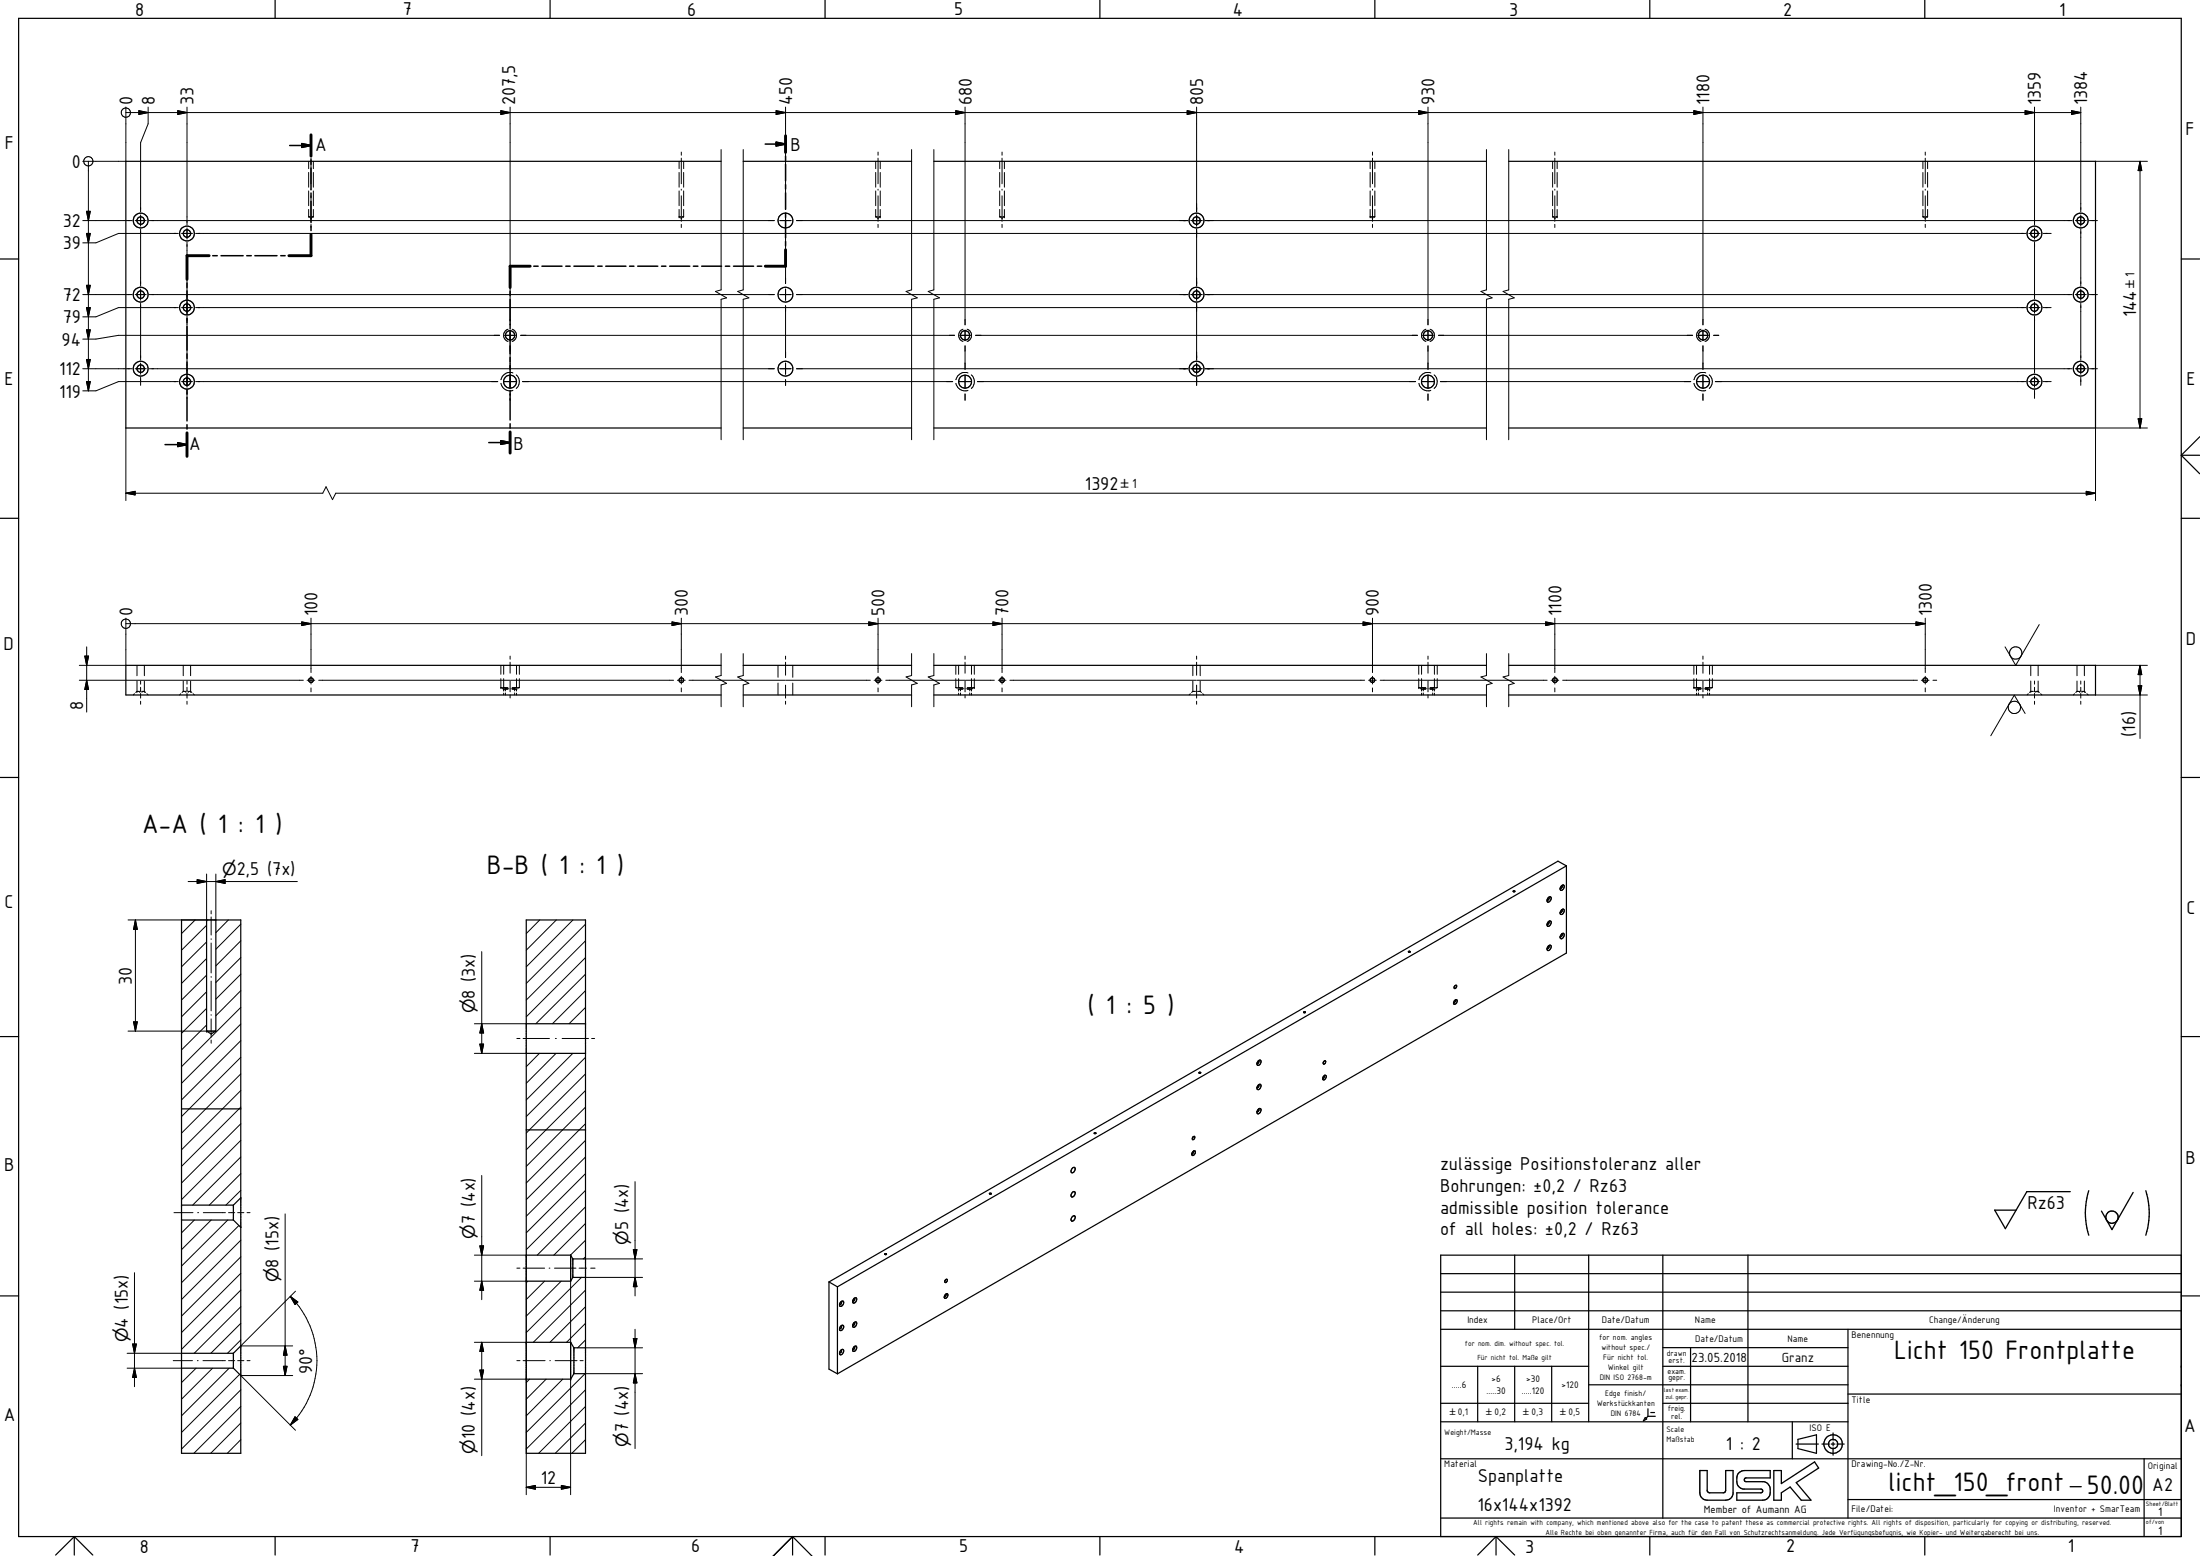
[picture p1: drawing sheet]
<svg xmlns="http://www.w3.org/2000/svg" width="594mm" height="420mm" viewBox="0 0 594 420" stroke-linecap="round" stroke-linejoin="round" font-family="sans-serif">
<g fill="none" stroke="#000" stroke-width=".33">
<path d="M74.3 -.1v5.1M148.5 -.1v5.1M222.8 -.1v5.1M297 -.1v5.1M371.3 -.1v5.1M445.5 -.1v5.1M519.8 -.1v5.1M5 5h584v409.9h-584zM194.7 43.6h-160.7v72h160.7M200.7 43.6h45.5M252.2 43.6h149.2M407.4 43.6h158.5v72h-158.5"/>
<path d="M0 69.9h5M589 69.9h5M200.7 115.6h45.5M252.2 115.6h149.2M594 117.9l-5 5M0 140h5M589 122.9l5 5M589 122.9h5M589 140h5M194.7 179.7h-160.7v8h160.7M200.7 179.7h45.5M252.2 179.7h149.2"/>
<path d="M407.4 179.7h158.5v8h-158.5M200.7 187.7h45.5M252.2 187.7h149.2M0 209.9h5M589 209.9h5M421.6 239.3l.1-.2a.41 .41 0 0 1 .6-.1 .41 .41 0 0 1 .1 .6l-.5 .7a.49 .49 0 0 1-.7-.2 .49 .49 0 0 1 .3-.7zM421.7 239.2l.1 .3-.2 .4-.3-.1M423 233.8l-2.3-1.3-196.8 113.7M423 233.8l-196.9 113.7M423 233.8v23.5l-196.9 113.7M49 248.4h16v144h-16zM55.8 248.4v30"/>
<path d="M58.3 248.4v30M142.1 248.4h16v144h-16zM380.3 257l.4-.2 .1 .2-.3 .2zM408.7 240.6l.4 .1-.3 .1zM409 240.6h.1M417.8 249.6h.1M418 242.4a.49 .49 0 0 1 .8-.1 .49 .49 0 0 1 0 .7l-.3 .4a.41 .41 0 0 1-.6 .2 .41 .41 0 0 1-.1-.6zM418 249l.2-.2a.46 .46 0 0 1 .7 .1 .46 .46 0 0 1-.1 .7 .52 .52 0 0 1-.5 .5 .52 .52 0 0 1-.6-.4zM418 255.5a.48 .48 0 0 1 .8-.2 .48 .48 0 0 1 0 .8 .51 .51 0 0 1-.6 .6 .51 .51 0 0 1-.4-.8zM418.2 242.4a.39 .39 0 0 1 0 .4 .39 .39 0 0 1-.4 .2M418.2 248.9a.42 .42 0 0 1 .1 .5 .42 .42 0 0 1-.5 .2M418.2 255.4a.41 .41 0 0 1 0 .5 .41 .41 0 0 1-.4 .2"/>
<path d="M421.6 245.8l.3-.3a.47 .47 0 0 1 .5 .3 .47 .47 0 0 1-.1 .6l-.3 .4a.44 .44 0 0 1-.6 0 .44 .44 0 0 1 0-.6zM421.7 245.7l.1 .3-.2 .4-.3-.1M421.7 252.2a.37 .37 0 0 1 .1 .5 .37 .37 0 0 1-.5 .2M421.7 252.2a.46 .46 0 0 1 .7 0 .46 .46 0 0 1-.1 .7l-.4 .5a.49 .49 0 0 1-.7-.2 .49 .49 0 0 1 .3-.7zM0 279.9h5M55.8 278.4l1.2 .8 1.3-.8M55.8 278.4h2.5M142.1 276.4h16M352 273.3l.3-.1 .2 .1-.4 .2zM392.7 270.3l.5-.4a.67 .67 0 0 1 .1 .9 .67 .67 0 0 1-.8 .2zM392.8 266.2l-.1 .2M393 266.1h.1a.46 .46 0 0 1 .2 .5 .46 .46 0 0 1-.5 .4l-.2-.3z"/>
<path d="M393.1 270l-.1 .4-.5 .5M589 279.9h5M49 299.4h16M142.1 284.4h16M323.8 289.6l.5 .1-.4 .1zM339.7 286.6l.2-.2a.4 .4 0 0 1 .6 0 .4 .4 0 0 1 0 .5 .64 .64 0 0 1-.4 .6 .64 .64 0 0 1-.7-.1zM339.7 293.1a.48 .48 0 0 1 .8-.2 .48 .48 0 0 1-.1 .8 .54 .54 0 0 1-.4 .5 .54 .54 0 0 1-.6-.2zM339.7 299.6a.43 .43 0 0 1 .6-.3 .43 .43 0 0 1 .2 .7l-.3 .5-.6 .2-.2-.6zM339.8 293a.38 .38 0 0 1 .1 .5 .38 .38 0 0 1-.5 .1M339.8 299.5a.42 .42 0 0 1 .1 .5 .42 .42 0 0 1-.4 .2l-.1-.1M339.8 286.4a.37 .37 0 0 1 .1 .5 .37 .37 0 0 1-.5 .2M357.5 286.6l-.2 .3"/>
<path d="M357.5 286.6l.3-.2a.54 .54 0 0 1 .1 .6 .54 .54 0 0 1-.5 .3l-.1-.4M357.7 290.4l-.2 .6-.3 .3M357.7 290.4l-.5 .5v.5M357.7 290.4l.1-.1a.68 .68 0 0 1 .2 .8 .68 .68 0 0 1-.8 .4v-.1M142.1 305.1h16M289.5 315.5l.3-.2a.54 .54 0 0 1 .6 .3 .54 .54 0 0 1-.3 .7l-.3 .3h-.5l-.1-.5zM295.5 305.9h.3l.1 .1-.3 .1zM322.1 307.2l-.1 .1M322.1 307l.4-.2a.49 .49 0 0 1 0 .6 .49 .49 0 0 1-.5 .2zM322.1 311l.5-.2a.76 .76 0 0 1 .1 .8 .76 .76 0 0 1-.7 .4 .68 .68 0 0 1 .1-1zM322.1 307l-.1 .2M322.4 310.8l-.2 .5-.4 .4"/>
<path d="M49 329.4h14M49 325.4h14M63 329.4l2 2M63 325.4v4M65 323.4l-2 2M142.1 338.9h12M154.1 338.9l.6 1M154.1 338.9v7M154.7 339.9h3.4M154.7 339.9v5M267.2 322.2h.4l.1 .2-.4 .1zM289.5 328.6a.49 .49 0 0 1 .8-.2 .49 .49 0 0 1-.1 .8l-.4 .4-.4 .1a.83 .83 0 0 1 .1-1.1z"/>
<path d="M289.6 321.9l.4-.2a.84 .84 0 0 1 .2 1 .84 .84 0 0 1-.8 .5l-.2-.6zM409 338.9v20M429 338.9v45M449 338.9v71.1M472 338.9v45M589 338.9h-200v76M0 349.9h5M142.1 345.9h12M154.7 344.9h3.4M154.7 344.9l-.6 1M223.9 346.2v23.5l2.2 1.3M223.9 346.2l2.2 1.3"/>
<path d="M226.1 347.5v23.5M226.7 352.2h.1M227 351.6a.49 .49 0 0 1 .8-.2 .49 .49 0 0 1-.1 .8l-.2 .4a.46 .46 0 0 1-.7 .1 .46 .46 0 0 1 0-.7zM227 358.1a.49 .49 0 0 1 .7-.1 .49 .49 0 0 1 0 .7l-.4 .5a.49 .49 0 0 1-.6-.2 .49 .49 0 0 1 .2-.7zM227.1 351.5a.39 .39 0 0 1 .1 .5 .39 .39 0 0 1-.4 .2M227.1 358.1a.39 .39 0 0 1 .1 .4 .39 .39 0 0 1-.5 .2M230.5 350.7a.47 .47 0 0 1 .8-.2 .47 .47 0 0 1-.1 .8l-.4 .5h-.5l-.1-.5zM230.5 357.3l.2-.2a.41 .41 0 0 1 .6-.1 .41 .41 0 0 1 0 .6l-.5 .7-.4 .1-.2-.6zM230.6 350.6l.2 .3-.3 .4h-.2M230.6 357.2l.2 .3-.3 .3h-.2M255.3 349.5l.4-.2a.72 .72 0 0 1 .1 .8 .72 .72 0 0 1-.7 .4l-.1-.4zM255.3 345.6l-.1 .3"/>
<path d="M255.3 345.6l.3-.2 .2 .2-.4 .7-.3-.2zM255.6 349.4l-.3 .6-.3 .3M389 343.9h200M389 348.9h200M389 353.9h200M389 358.9h200M499 358.9v51M589 349.9h5M49 369.4h14M49 365.4h14M63 369.4l2 2M63 365.4v4"/>
<path d="M65 363.4l-2 2M142.1 372.4h12M142.1 362.5h12M154.1 362.5l.9 1.4M154.1 362.5v9.9M155 370.9h3.1M155 370.9l-.9 1.5M155 363.9h3.1M155 363.9v7M227 364.7a.49 .49 0 0 1 .7-.2 .49 .49 0 0 1 0 .8 .52 .52 0 0 1-.4 .5 .52 .52 0 0 1-.6-.4zM227.1 364.6a.42 .42 0 0 1 .1 .4 .42 .42 0 0 1-.5 .3M230.5 363.8l.3-.3a.47 .47 0 0 1 .6 .3 .47 .47 0 0 1-.2 .6l-.4 .4-.4 .1-.2-.5z"/>
<path d="M230.6 363.7l.2 .3-.3 .4-.2-.1M389 368.9h40M389 378.9h40M399 368.9v15M409 368.9v15M419 368.9v15M429 373.9h70M449 368.9h50M449 363.9h50M449 378.9h50M456.5 363.9v20M499 376.4h90"/>
<path d="M389 393.9h200M389 383.9h110M444.3 382.8l.4 .4-.9 .5zM445 382.4h2M445 380.4v2M445 382.4l-.5 .5M445.8 381.4h1M484 383.9v10M485 389.9h6M485.5 388.7l5-1.3v5l-5-1.2zM492 389.9h2M494.5 389.9h1"/>
<path d="M495 386.9v2M495 389.4v1M495 390.9v2M496 389.9h2M579 393.9v21M20.1 414.9l5 5M20.1 414.9l-5.1 5M20.1 414.9v5M74.3 414.9v5M148.5 414.9v5M214 414.9l5.1 5.1M214 414.9l-5.1 5.1"/>
<path d="M214 414.9v5M222.8 414.9v5M297 414.9v5M371.3 414.9v5M389 409.9h200M404 414.9l5 5M404 414.9l-5 5M404 414.9v5M445.5 414.9v5M499 404.9h90M519.8 414.9v5"/>
<circle cx="38" cy="59.5" r="2.01"/>
<circle cx="38" cy="59.5" r="1.01"/>
<circle cx="212.1" cy="59.6" r="2"/>
<circle cx="323.1" cy="59.6" r="1"/>
<circle cx="323.1" cy="59.5" r="2.01"/>
<circle cx="561.9" cy="59.6" r="2.01"/>
<circle cx="561.9" cy="59.5" r="1.01"/>
<circle cx="38" cy="79.6" r="2"/>
<circle cx="38" cy="79.6" r="1.01"/>
<circle cx="50.5" cy="63.1" r="2.01"/>
<circle cx="50.5" cy="63.1" r="1.01"/>
<circle cx="212.1" cy="79.6" r="2.01"/>
<circle cx="323.1" cy="79.6" r=".99"/>
<circle cx="323.1" cy="79.6" r="2"/>
<circle cx="549.4" cy="63.1" r="1.01"/>
<circle cx="549.4" cy="63.1" r="2"/>
<circle cx="561.9" cy="79.6" r="2.01"/>
<circle cx="561.9" cy="79.6" r="1"/>
<circle cx="38" cy="99.5" r="1"/>
<circle cx="38" cy="99.6" r="2.03"/>
<circle cx="50.5" cy="83.1" r="2"/>
<circle cx="50.5" cy="83" r="1.01"/>
<circle cx="137.7" cy="90.6" r="1.25"/>
<circle cx="212.1" cy="99.6" r="1.99"/>
<circle cx="260.6" cy="90.5" r="1.25"/>
<circle cx="323.1" cy="99.6" r="1"/>
<circle cx="323.1" cy="99.6" r="1.99"/>
<circle cx="385.6" cy="90.5" r="1.26"/>
<circle cx="459.9" cy="90.5" r="1.26"/>
<circle cx="549.4" cy="83.1" r="1.02"/>
<circle cx="549.4" cy="83.1" r="2.01"/>
<circle cx="561.9" cy="99.6" r="2"/>
<circle cx="561.9" cy="99.6" r="1.01"/>
<circle cx="50.5" cy="103.1" r="2.01"/>
<circle cx="50.5" cy="103.1" r="1.01"/>
<circle cx="137.7" cy="103" r="1.75"/>
<circle cx="260.6" cy="103" r="1.75"/>
<circle cx="385.6" cy="103" r="1.75"/>
<circle cx="459.9" cy="103.1" r="1.75"/>
<circle cx="549.4" cy="103.1" r="2.01"/>
<circle cx="549.4" cy="103.1" r="1.01"/>
<circle cx="84" cy="183.7" r=".62"/>
<circle cx="184" cy="183.7" r=".63"/>
<circle cx="237.1" cy="183.7" r=".63"/>
<circle cx="270.6" cy="183.7" r=".62"/>
<circle cx="370.6" cy="183.7" r=".62"/>
<circle cx="419.9" cy="183.7" r=".63"/>
<circle cx="519.9" cy="183.7" r=".63"/>
<circle cx="239.1" cy="338.6" r=".2"/>
<circle cx="495" cy="389.9" r="1.25"/>
<circle cx="495" cy="389.9" r="2.51"/>
</g>
<g fill="none" stroke="#000" stroke-width=".27">
<path d="M34 28.9v14.7h-11.7M34 30.4h527.9M37.5 29.9l2.5 .5-2.5 .5zM40 28.9v4.5l-2 5.1v18.7M48 29.9l2.5 .5-2.5 .5zM50.5 28.9v31.8M135.2 29.9l2.5 .5-2.5 .5zM137.7 28.9v58.8M209.6 29.9l2.5 .5-2.5 .5zM212.1 28.9v27.7M258.1 29.9l2.5 .5-2.5 .5zM260.6 28.9v58.8"/>
<path d="M320.6 29.9l2.5 .5-2.5 .5zM323.1 28.9v28.3M383.1 29.9l2.5 .5-2.5 .5zM385.6 28.9v58.8M457.4 29.9l2.5 .5-2.5 .5zM459.9 28.9v58.8M546.9 29.9l2.5 .5-2.5 .5zM549.4 28.9v31.8M559.4 29.9l2.5 .5-2.5 .5zM561.9 28.9v28.3M22.3 59.6h13.4M23.4 57.1h1l-.5 2.5z"/>
<path d="M23.9 43.6v61.9M36.5 59.6h3M38 58v3M40.3 59.6h10.1M50.6 59.6h33.3M83.3 58.5h.5M83.3 58.5l.3 .2M83.3 43.6v2M83.3 46.6v3.9M83.3 51.6v3.9M83.3 56.6v1.9M83.8 58.8h.4"/>
<path d="M84 41.1v.8M84 42.7v6.9M84 51.1v.3M84 52.9v6.9M84.1 59.6h99.8M84.2 58.5h.4M84.6 58.5l-.2 .2M84.6 43.6v2M84.6 46.6v3.9M84.6 51.6v3.9M84.6 56.6v1.9M183.4 58.5h.1"/>
<path d="M183.4 58.5h.4M183.4 58.5l.2 .2M183.4 43.6v2M183.4 46.6v3.9M183.4 51.6v3.9M183.4 56.6v1.9M183.8 58.8h.4M184 41.1v.8M184 42.7v6.9M184 51.1v.3M184 52.9v6.9M184.1 59.6h25"/>
<path d="M184.2 58.5h.4M184.6 58.5l-.2 .2M184.6 43.6v2M184.6 46.6v3.9M184.6 51.6v3.9M184.6 56.6v1.9M194.7 40.4v37.9l-1.5 .4 3 1.7-1.5 .4v37.9M200.7 40.4v37.9l-1.5 .4 3 1.7-1.5 .4v37.9M210.6 59.6h3M212.1 58v3M215.1 59.6h21.9M236.5 58.5h.4"/>
<path d="M236.5 58.5l.2 .2M236.5 43.6v2M236.5 46.6v3.9M236.5 51.6v3.9M236.5 56.6v1.9M236.9 58.8h.4M237.1 41.1v.8M237.1 42.7v6.9M237.1 51.1v.3M237.1 52.9v6.9M237.2 59.6h33.3M237.3 58.5h.4"/>
<path d="M237.7 58.5h.1M237.7 58.5l-.2 .2M237.7 43.6v2M237.7 46.6v3.9M237.7 51.6v3.9M237.7 56.6v1.9M246.2 40.4v37.9l-1.5 .4 3 1.7-1.5 .4v37.9M252.2 40.4v37.9l-1.6 .4 3.1 1.7-1.5 .4v37.9M270 58.5h.4M270 58.5l.2 .2M270 43.6v2M270 46.6v3.9"/>
<path d="M270 51.6v3.9M270 56.6v1.9M270.4 58.8h.4M270.6 41.1v.8M270.6 42.7v6.9M270.6 51.1v.3M270.6 52.9v6.9M270.7 59.6h50.1M270.8 58.5h.4M271.2 58.5h.1M271.2 58.5l-.2 .2M271.2 43.6v2"/>
<path d="M271.2 46.6v3.9M271.2 51.6v3.9M271.2 56.6v1.9M321.6 59.6h3M323.1 58v3M325.5 59.6h45M370 58.5h.1M370 58.5h.4M370 58.5l.2 .2M370 43.6v2M370 46.6v3.9M370 51.6v3.9"/>
<path d="M370 56.6v1.9M370.4 58.8h.4M370.6 41.1v.8M370.6 42.7v6.9M370.6 51.1v.3M370.6 52.9v6.9M370.7 59.6h49.1M370.8 58.5h.5M371.3 58.5l-.3 .2M371.3 43.6v2M371.3 46.6v3.9M371.3 51.6v3.9"/>
<path d="M371.3 56.6v1.9M401.4 40.4v37.9l-1.5 .4 3 1.7-1.5 .4v37.9M407.4 40.4v37.9l-1.5 .4 3 1.7-1.5 .4v37.9M419.3 58.5h.4M419.3 58.5l.2 .2M419.3 43.6v2M419.3 46.6v3.9M419.3 51.6v3.9M419.3 56.6v1.9M419.7 58.8h.4M419.9 41.1v.8M419.9 42.7v6.9"/>
<path d="M419.9 51.1v.3M419.9 52.9v6.9M420 59.6h99.8M420.1 58.5h.4M420.5 58.5h.1M420.5 58.5l-.2 .2M420.5 43.6v2M420.5 46.6v3.9M420.5 51.6v3.9M420.5 56.6v1.9M519.3 58.5h.4M519.3 58.5l.2 .2"/>
<path d="M519.3 43.6v2M519.3 46.6v3.9M519.3 51.6v3.9M519.3 56.6v1.9M519.7 58.8h.4M519.9 41.1v.8M519.9 42.7v6.9M519.9 51.1v.3M519.9 52.9v6.9M520 59.6h29.3M520.1 58.5h.4M520.5 58.5l-.2 .2"/>
<path d="M520.5 43.6v2M520.5 46.6v3.9M520.5 51.6v3.9M520.5 56.6v1.9M549.5 59.6h10.1M560.4 59.6h3M561.9 58v3M564.2 59.6h2.2M565.9 43.6h14M577.9 43.6l.4 2.5h-.9zM577.9 43.6v72M22.3 79.5h13.4"/>
<path d="M23.4 63h1l-.5 2.6zM23.4 77h1l-.5 2.5zM36.5 79.5h3M37.9 63h-5.9l-6.1 2.6h-3.6M38 61.9v15.3M38 78.1v3M38.1 63h10.1M40.3 79.5h10.1M49 63h3M50.5 61.6v3M50.5 65.4v15.3M50.6 79.5h158.5"/>
<path d="M52.8 63h159.2M84 60.6v.8M184 60.6v.8M210.6 79.5h3M212.1 62.6v14M212.1 78.1v3M212.2 63h110.8M215.1 79.5h105.7M237.1 60.6v.8M270.6 60.6v.8M321.6 79.5h3M323.1 61.9v15.3"/>
<path d="M323.1 78.1v3M323.2 63h223.9M325.5 79.5h223.8M370.6 60.6v.8M419.9 60.6v.8M519.9 60.6v.8M547.9 63h3M549.4 61.6v3M549.4 65.4v15.3M549.5 79.5h10.1M551.7 63h2.2M560.4 79.5h3"/>
<path d="M561.9 61.9v15.3M561.9 78.1v3M564.2 79.5h2.2M22.3 99.6h13.4M23.4 83.1h1l-.5 2.5zM23.4 89.1h1l-.5 2.5zM23.4 97.1h1l-.5 2.5zM36.5 99.6h3M37.9 83.1h-5.9l-6.1 2.5h-3.6M38 81.9v15.3M38 98v3M38.1 83.1h10.1"/>
<path d="M40.3 99.6h10.1M49 83.1h3M50.5 81.6v3M50.5 85.4v15.3M50.6 99.6h87.1M52.8 83.1h159.2M134.9 90.6h-102.9l-6.1 1h-3.6M136.3 90.6h2.8M137.2 88.9a1.73 1.73 0 0 0-1.2 1.7 1.73 1.73 0 0 0 1.2 1.6M137.7 89.2v2.8M137.7 93.4v6.3M137.8 99.6h71.3"/>
<path d="M138.3 88.9a1.74 1.74 0 0 1 1.2 1.7 1.74 1.74 0 0 1-1.2 1.6M140.6 90.6h117.2M210.6 99.6h3M212.1 82.5v14.1M212.1 98v3M212.2 83.1h110.8M215.1 99.6h45.4M259.2 90.6h2.8M260 88.9a1.74 1.74 0 0 0-1.1 1.7 1.74 1.74 0 0 0 1.1 1.6M260.6 89.2v2.8M260.6 93.4v6.3M260.7 99.6h60.1"/>
<path d="M261.1 88.9a1.73 1.73 0 0 1 1.3 1.7 1.73 1.73 0 0 1-1.3 1.6M263.4 90.6h119.4M321.6 99.6h3M323.1 81.9v15.3M323.1 98v3M323.2 83.1h223.9M325.5 99.6h60M384.2 90.6h2.8M385.1 88.9a1.73 1.73 0 0 0-1.3 1.7 1.73 1.73 0 0 0 1.3 1.6M385.6 89.2v2.8M385.6 93.4v6.3M385.7 99.6h74.1"/>
<path d="M386.2 88.9a1.74 1.74 0 0 1 1.1 1.7 1.74 1.74 0 0 1-1.1 1.6M388.4 90.6h68.7M458.5 90.6h2.8M459.4 88.9a1.72 1.72 0 0 0-1.3 1.7 1.72 1.72 0 0 0 1.3 1.6M459.9 89.2v2.8M459.9 93.4v6.3M460 99.6h89.3M460.4 88.9a1.72 1.72 0 0 1 1.2 1.7 1.72 1.72 0 0 1-1.2 1.6M462.7 90.6h1.4M547.9 83.1h3M549.4 81.6v3M549.4 85.4v15.3"/>
<path d="M549.5 99.6h10.1M551.7 83.1h2.2M560.4 99.6h3M561.9 81.9v15.3M561.9 98v3M564.2 99.6h2.2M23.4 103h1l-.5 2.5zM34 115.6v19.6M37.9 103h-5.9l-6.1 2.5h-3.6M38 101.9v2.2M38.1 103h10.1M49 103h3"/>
<path d="M50.5 101.6v3M50.5 105.4v2.2M52.8 103h81.6M135.3 103.5a2.46 2.46 0 0 0 3.2 1.9M136.1 103h3.3M137.7 101.4v3.3M137.7 106.4v1.7M138.5 100.7a2.48 2.48 0 0 0-3.2 1.8M139.4 101.2a2.43 2.43 0 0 1 0 3.7M141.1 103h70.9M212.1 102.5v1.6M212.2 103h45.1"/>
<path d="M258.1 103.5a2.49 2.49 0 0 0 3.3 1.9M258.9 103h3.4M260.6 101.4v3.3M260.6 106.4v1.7M261.4 100.7a2.5 2.5 0 0 0-3.3 1.8M262.3 101.2a2.44 2.44 0 0 1 0 3.7M263.9 103h59.1M323.1 101.9v2.2M323.2 103h59.1M383.2 103.5a2.52 2.52 0 0 0 3.2 1.9M384 103h3.3M385.6 101.4v3.3"/>
<path d="M385.6 106.4v1.7M386.4 100.7a2.48 2.48 0 0 0-3.2 1.8M387.3 101.2a2.43 2.43 0 0 1 0 3.7M389 103h67.6M457.4 103.5a2.45 2.45 0 0 0 3.2 1.9M458.2 103h3.4M459.9 101.4v3.3M459.9 106.4v1.7M460.6 100.7a2.47 2.47 0 0 0-3.2 1.8M461.6 101.2a2.43 2.43 0 0 1 0 3.7M463.2 103h83.9M547.9 103h3"/>
<path d="M549.4 101.6v3M549.4 105.4v2.2M551.7 103h2.2M561.9 101.9v2.2M577.4 113.1h.9l-.4 2.5zM579.9 115.6h-14v19.6M34 133.2l2.5-.5v.9zM34 133.2h53.2l.8-1.8 1.8 3.5 .9-1.7h475.2M563.4 132.7l2.5 .5-2.5 .4zM22.9 177.2h1l-.5 2.5zM23.4 174.7v17.6M34 166.9v12.8h-12.6"/>
<path d="M34 168.4h485.9M37 179.7v2.8M39 179.7v2.8M49.5 179.7v2.8M51.5 179.7v2.8M81.5 167.9l2.5 .5-2.5 .5zM84 166.9v14.7M135.2 179.7v2.4M136 179.7v2.4M137.7 177.2v.8M137.7 178.8v3M139.5 179.7v2.4"/>
<path d="M140.2 179.7v2.4M181.5 167.9l2.5 .5-2.5 .5zM184 166.9v14.7M194.7 176.5v5.9l-1.5 .4 3 1.7-1.5 .5v5.8M200.7 176.5v5.9l-1.5 .4 3 1.7-1.5 .5v5.8M210.1 179.7v3.2M212.1 177.2v.8M212.1 178.8v3.5M214.1 179.7v3.2M234.6 167.9l2.5 .5-2.5 .5zM237.1 166.9v14.7M246.2 176.5v5.9l-1.5 .4 3 1.7-1.5 .5v5.8"/>
<path d="M252.2 176.5v5.9l-1.6 .4 3.1 1.7-1.5 .5v5.8M258.1 179.7v2.4M258.9 179.7v2.4M260.6 177.2v.8M260.6 178.8v3M262.3 179.7v2.4M263.1 179.7v2.4M268.1 167.9l2.5 .5-2.5 .5zM270.6 166.9v14.7M322.1 179.7v2.8M323.1 177.2v.8M323.1 178.8v3.5"/>
<path d="M324.1 179.7v2.8M368.1 167.9l2.5 .5-2.5 .5zM370.6 166.9v14.7M383.1 179.7v2.4M383.9 179.7v2.4M385.6 177.2v.8M385.6 178.8v3M387.3 179.7v2.4M388.1 179.7v2.4M401.4 176.5v5.9l-1.5 .4 3 1.7-1.5 .5v5.8M407.4 176.5v5.9l-1.5 .4 3 1.7-1.5 .5v5.8M417.4 167.9l2.5 .5-2.5 .5z"/>
<path d="M419.9 166.9v14.7M457.4 179.7v2.4M458.1 179.7v2.4M459.9 177.2v.8M459.9 178.8v3M461.6 179.7v2.4M462.4 179.7v2.4M517.4 167.9l2.5 .5-2.5 .5zM519.9 166.9v14.7M548.4 179.7v2.8M550.4 179.7v2.8M550.7 168.7l-6.4 11-2.9-5"/>
<path d="M560.9 179.7v2.8M562.9 179.7v2.8M565.9 179.7h14M577.9 179.7l.4 2.5h-.9zM577.9 179.7v19.7M21.4 183.7h60.5M23.4 183.7l.5 2.5h-1zM36.3 187.3l-.3 .4M37 186.7h.1M37 186.7h.6M37 186.7l-.3 .3M37 183.9v2.8"/>
<path d="M37.6 186.7h.1M38 183.9v.8M38 185.6v1.2M38 187.2v1.3M38 189.4v.8M38.3 186.7h.1M38.3 186.7h.7M39 186.7h.1M39 186.7l.3 .3M39 183.9v2.8M39.7 187.3l.3 .4M48.8 187.3l-.3 .4"/>
<path d="M49.5 186.7h.7M49.5 186.7l-.4 .3M49.5 183.9v2.8M50.2 186.7h.1M50.5 183.9v.8M50.5 185.6v1.2M50.5 187.2v1.3M50.5 189.4v.8M50.8 186.7h.1M50.8 186.7h.7M51.5 186.7h.1M51.5 186.7l.3 .3"/>
<path d="M51.5 183.9v2.8M52.1 187.3l.4 .4M82.9 183.7h2.1M84 182.6v2.1M84 185.8v1M86.1 183.7h51.6M135.2 185.7h.1M135.2 185.7h.3M135.2 185.7l.3 .1M135.2 183.3v2.4M135.8 185.7h.1M135.8 185.7h1.4"/>
<path d="M135.8 186l.2 .1M136 186.1h.1M136 185.7h.1M136 183.3v2.4M136 186.1v.5M136 187.2v.5M136 186.1h1.2M136 185.7l.1 .1M136.3 185.8l.2 .2M136.5 186h.8M136.5 186v.6M136.5 187.1v.6"/>
<path d="M137.7 183.9v2.9M137.7 187.6v.9M137.8 183.7h44.1M138.2 186h.8M138.3 186.1h1.2M138.3 185.7h1.4M139 186h.1M139 186v.6M139 187.1v.6M139.1 185.8l-.1 .2M139.5 183.3v2.4l-.2 .1M139.5 186.1v.5"/>
<path d="M139.5 187.2v.5M139.7 186l-.2 .1M140 185.7h.2M140.2 185.7l-.2 .1M140.2 183.3v2.4M182.9 183.7h2.1M184 182.6v2.1M184 185.8v1M186 183.7h26M210.1 184.4v3.3M212.1 185v3.5M212.1 189.4v.8"/>
<path d="M212.2 183.7h22.8M214.1 184.4v3.3M236 183.7h2.2M237.1 182.6v2.1M237.1 185.8v1M239.2 183.7h21.3M258.1 185.7h.3M258.1 185.7l.3 .1M258.1 183.3v2.4M258.6 185.7h1.4M258.6 186l.3 .1M258.9 186.1h1.1"/>
<path d="M258.9 183.3v2.4l.1 .1M258.9 186.1v.5M258.9 187.2v.5M259.2 185.8l.2 .2M259.4 186h.1M259.4 186h.8M259.4 186v.6M259.4 187.1v.6M260.6 183.9v2.9M260.6 187.6v.9M260.7 183.7h7.8M261 186h.9"/>
<path d="M261.2 186.1h1.1M261.2 185.7h1.4M261.9 186v.6M261.9 187.1v.6M262 185.8l-.1 .2M262.3 186.1h.1M262.3 185.7h.1M262.3 183.3v2.4M262.3 186.1v.5M262.3 187.2v.5M262.3 185.7l-.1 .1M262.6 185.7h.1"/>
<path d="M262.6 186l-.3 .1M262.8 185.7h.3M263.1 185.7h.1M263.1 183.3v2.4M263.1 185.7l-.3 .1M269.6 183.7h2M270.6 182.6v2.1M270.6 185.8v1M272.7 183.7h50.3M321.4 187.3l-.3 .4M322.1 186.7h.7M322.1 186.7l-.3 .3"/>
<path d="M322.1 183.9v2.8M323.1 185v3.5M323.1 189.4v.8M323.2 183.7h45.3M323.4 186.7h.7M324.1 186.7l.3 .3M324.1 183.9v2.8M324.8 187.3l.3 .4M369.6 183.7h2M370.6 182.6v2.1M370.6 185.8v1M372.7 183.7h12.8"/>
<path d="M383.1 185.7h.1M383.1 185.7h.3M383.1 185.7l.3 .1M383.1 183.3v2.4M383.6 185.7h.1M383.6 185.7h1.4M383.6 186l.3 .1M383.9 186.1h.1M383.9 185.7h.1M383.9 183.3v2.4M383.9 186.1v.5M383.9 187.2v.5"/>
<path d="M383.9 186.1h1.1M383.9 185.7l.1 .1M384.2 185.8l.1 .2M384.3 186h.9M384.3 186v.6M384.3 187.1v.6M385.6 183.9v2.9M385.6 187.6v.9M385.7 183.7h32.1M386 186h.9M386.2 186.1h1.1M386.2 185.7h1.4"/>
<path d="M386.9 186v.6M386.9 187.1v.6M387 185.8l-.1 .2M387.3 183.3v2.4l-.1 .1M387.3 186.1v.5M387.3 187.2v.5M387.6 186l-.3 .1M387.9 185.7h.2M388.1 185.7l-.2 .1M388.1 183.3v2.4M418.8 183.7h2.1M419.9 182.6v2.1"/>
<path d="M419.9 185.8v1M422 183.7h37.8M457.4 185.7h.1M457.4 185.7h.3M457.4 185.7l.3 .1M457.4 183.3v2.4M457.9 185.7h1.4M457.9 186l.2 .1M458.1 186.1h1.2M458.1 183.3v2.4l.2 .1M458.1 186.1v.5M458.1 187.2v.5"/>
<path d="M458.5 185.8l.1 .2M458.6 186h.9M458.6 186v.6M458.6 187.1v.6M459.9 183.9v2.9M459.9 187.6v.9M460 183.7h57.8M460.3 186h.8M460.5 186.1h1.1M460.5 185.7h1.4M461.1 186v.6M461.1 187.1v.6"/>
<path d="M461.3 185.8l-.2 .2M461.6 183.3v2.4l-.1 .1M461.6 186.1v.5M461.6 187.2v.5M461.9 186l-.3 .1M462.1 185.7h.3M462.4 185.7l-.3 .1M462.4 183.3v2.4M518.8 183.7h2.1M519.9 182.6v2.1M519.9 185.8v1M522 183.7h1"/>
<path d="M546.9 192.7l-3-5-6.3 11M547.7 187.3l-.3 .4M548.4 186.7h.1M548.4 186.7h.7M548.4 186.7l-.4 .3M548.4 183.9v2.8M549.4 183.9v.8M549.4 185.6v1.2M549.4 187.2v1.3M549.4 189.4v.8M549.7 186.7h.1M549.7 186.7h.7"/>
<path d="M550.4 186.7h.1M550.4 186.7l.3 .3M550.4 183.9v2.8M551 187.3l.4 .4M560.2 187.3l-.3 .4M560.9 186.7h.6M560.9 186.7l-.4 .3M560.9 183.9v2.8M561.5 186.7h.1M561.9 183.9v.8M561.9 185.6v1.2M561.9 187.2v1.3"/>
<path d="M561.9 189.4v.8M562.2 186.7h.1M562.2 186.7h.7M562.9 186.7h.1M562.9 186.7l.3 .3M562.9 183.9v2.8M563.5 187.3l.4 .4M565.9 187.7h14M577.4 185.2h.9l-.4 2.5zM50.8 238h29.5M53.2 237.5l2.6 .5-2.6 .5zM55.8 236v12.4h-21.2"/>
<path d="M58.3 238l2.5-.5v1zM58.3 236v12.4M36.6 248.4l.5 2.6h-1zM36.6 248.4v30M52.7 248.4l-3.7 3.7M55.8 258.8l-6.8 6.8M55.8 254.3l-6.8 6.8M55.8 249.9l-6.8 6.7M57 245.9v.9M57 247.6v4.9M57 253.5v.2M57 254.6v8.1"/>
<path d="M61.7 248.4l-3.4 3.4M65 258.6l-6.7 6.7M65 254l-6.7 6.8M65 249.6l-6.7 6.7M130.1 257v27.4M145.7 248.4l-3.6 3.7M150.2 248.4l-8.1 8.2M154.7 248.4l-12.6 12.7M158.1 258.6l-16 16M158.1 254l-16 16M158.1 249.6l-16 16M34.6 278.4h21.2"/>
<path d="M36.1 275.9h1l-.5 2.5zM55.8 276.8l-6.8 6.7M55.8 272.3l-6.8 6.7M55.8 267.8l-6.8 6.8M55.8 263.3l-6.8 6.7M57 263.7v.2M57 264.9v8.1M57 274v.2M57 275.1v4.9M65 276.5l-16 16M65 272l-16 16M65 267.5l-6.7 6.8"/>
<path d="M65 263.1l-6.7 6.7M128.1 276.4h14M130.1 276.4l.5 2.5h-1zM158.1 272l-4.4 4.4M158.1 267.5l-8.9 8.9M158.1 263.1l-13.4 13.3M57 280.8v.9M65 299l-16 16M65 294.5l-16 16M65 290l-16 16M65 285.5l-16 16M65 281l-16 16"/>
<path d="M128.1 284.4h14M129.6 281.9h1l-.5 2.5zM139.6 280.4h.8M141.3 280.4h7.1M145.7 284.4l-3.6 3.6M150 280.4h.2M150.1 284.4l-8 8.1M151.8 280.4h7.1M154.7 284.4l-12.6 12.6M158.1 299l-16 16M158.1 294.5l-16 16M158.1 290l-16 16"/>
<path d="M158.1 285.5l-16 16M159.8 280.4h.8M65 316.9l-8.5 8.5M65 312.4l-13 13M65 307.9l-16 16M65 303.4l-16 16M130.1 317.4v33.5M158.1 316.9l-16 16M158.1 312.4l-16 16M158.1 307.9l-16 16M158.1 303.4l-16 16M171.5 319.1v30.8"/>
<path d="M47 327.4h5.1M52.5 329.4l-3.5 3.5M53.4 327.4h.2M54.9 327.4h6M57 329.4l-8 8M61.5 329.4l-12.5 12.5M61.7 327.4h1.7M64.2 327.4h1.7M64.5 330.9l-15.5 15.5M65 339.4l-16 16M65 334.9l-16 16M65 321.4l-4 4"/>
<path d="M66.7 327.4h.8M77 327.8v43.6M128.1 338.9h14v3.4M129.6 336.4h1l-.5 2.5zM158.1 339.4l-.6 .5M158.1 334.9l-4.1 4 .1 3.4M158.1 330.4l-8.5 8.5M158.1 325.9l-13 13M158.1 321.4l-16 16M158.1 339.9h15.4M171 337.4h1l-.5 2.5zM36.3 343.7v30.7"/>
<path d="M65 357.3l-8.1 8.1M65 352.8l-12.6 12.6M65 348.4l-16 16M65 343.8l-16 16M78.4 350.1l2 1.5-.7 .7zM78.4 350.1a24.6 24.6 0 0 1 0 34.7M79.8 348.7l-14.8 14.7h14M128.1 345.9h14M130.1 345.9l.5 2.5h-1zM139.6 342.4h.8M141.3 342.4h5.8M142.1 342.5v24.8"/>
<path d="M142.5 345.9l-.4 .5M147.1 345.9l-5 5M148.3 342.4h.2M149.7 342.4h5.8M151.5 345.9l-9.4 9.5M154.1 342.5v24.8M156.4 342.4h2M157 344.9l-14.9 14.9M158.1 357.3l-5.1 5.2M158.1 352.8l-9.6 9.7M158.1 348.4l-14.1 14.1M158.1 344.9h15.4"/>
<path d="M159.5 342.4h1.2M171.5 344.9l.5 2.5h-1zM171.5 358.9v32.3M34.3 365.4h14.7M34.3 369.4h14.7M35.8 362.9h1l-.5 2.5zM36.3 369.4l.5 2.5h-1zM46.8 367.4h5.2M53 369.4l-4 3.9M53.3 367.4h.2M54.8 367.4h6.1M57.4 369.4l-8.4 8.4"/>
<path d="M61.7 367.4h1.7M61.9 369.4l-12.9 12.9M64.2 367.4h1.7M64.7 371.1l-15.7 15.7M65 379.8l-12.6 12.6M65 375.3l-16 16M65 361.8l-3.6 3.6M66.7 367.4h.8M76.5 368.9h1l-.5 2.5zM77 363.4l.5 2.5h-1zM79 371.4h-14l14.8 14.8M128.1 362.5h14"/>
<path d="M128.1 372.4h14M129.6 370h1l-.5 2.4zM130.1 362.5l.5 2.4h-1zM130.1 362.5v30.6M139.6 367.4h.8M141.3 367.4h5.9M142.1 367.5v36.1M143 372.4l-.9 .9M147.5 372.4l-5.4 5.4M148.5 367.4h.1M149.9 367.4h5.9M152 372.4l-9.9 9.9"/>
<path d="M154.1 367.5v36.1M156.6 367.4h.9M158 370.9l-15.9 15.9M158.1 379.8l-12.6 12.6M158.1 375.3l-16 16M158.1 361.8l-2.1 2.1M158.1 363.9h15.4M158.1 370.9h15.4M171 361.4h1l-.5 2.5zM171.5 370.9l.5 2.5h-1zM65 388.7l-3.6 3.7M65 384.3l-8.1 8.1"/>
<path d="M79.7 382.6l.7 .7-2 1.5zM158.1 388.7l-3.7 3.7M158.1 384.3l-8.2 8.1M142.1 401.6l2.5-.5v1zM142.1 401.6h12M151.6 401.1l2.5 .5-2.5 .5z"/>
<circle cx="34" cy="30.4" r="1.26"/>
<circle cx="23.8" cy="43.5" r="1.26"/>
<circle cx="34" cy="168.4" r="1.26"/>
<circle cx="544.3" cy="176.3" r="1.69"/>
<circle cx="543.9" cy="191" r="1.66"/>
</g>
<g fill="#000">
<circle cx="55.8" cy="248.4" r=".16"/>
<circle cx="55.8" cy="278.4" r=".16"/>
<circle cx="142.1" cy="372.4" r=".16"/>
<circle cx="142.1" cy="362.5" r=".16"/>
<circle cx="154.1" cy="372.4" r=".16"/>
<circle cx="154.1" cy="362.5" r=".16"/>
<circle cx="589" cy="368.9" r=".18"/>
<circle cx="589" cy="373.9" r=".18"/>
</g>
<g fill="none" stroke="#000" stroke-width=".41">
<path d="M78.2 39.3h5.8M81.5 38.8l2.5 .5-2.5 .5zM84 36.4v5.8M206.6 38.9h5.5M209.6 38.4l2.5 .5-2.5 .5zM212.1 36.7v4.4M84 43.2v1.2M84 45.4v5.7M84 52.1v1.2M84 54.4v5.7M212.1 42.2v1.1M212.1 44.4v4.5"/>
<path d="M212.1 49.8v1.3M212.1 52.1v4.4M212.1 57.5v1.2M212.1 59.7v4.5M50.5 76.4v1.2M50.5 78.6v6.4M56.5 69h-6v6.4M57.4 69h1.3M59.7 69h6M66.6 69h1.3M68.8 69h6M75.8 69h1.2"/>
<path d="M84 61.1v1.2M84 63.3v5.7h-6M137.7 78.7v1.1M143.2 71.9h-5.5v5.7M144.1 71.9h1.2M146.3 71.9h5.5M152.8 71.9h1.2M155 71.9h5.4M161.4 71.9h1.2M163.6 71.9h5.4M170 71.9h1.2M172.2 71.9h5.4"/>
<path d="M178.6 71.9h1.2M180.8 71.9h5.5M187.2 71.9h1.3M189.5 71.9h5.4M195.9 71.9h1.2M198.1 71.9h5.4M204.5 71.9h1.2M212.1 65.2v1.2M212.1 67.4v4.5h-5.4M50.5 86v1.2M50.5 88.2v6.3M50.5 95.5v1.3"/>
<path d="M50.5 97.7v6.4M137.7 80.9v5.7M137.7 87.6v1.2M137.7 89.8v5.7M137.7 96.5v1.2M137.7 98.7v5.8M48 119.5l2.5 .6-2.5 .5zM50.5 105.1v1.2M50.5 107.3v6.4M50.5 114.7v1.2M50.5 116.9v6.3M132 119.5h5.7"/>
<path d="M135.2 119l2.5 .5-2.5 .5zM137.7 105.5v1.2M137.7 107.7v5.7M137.7 114.4v1.2M137.7 116.6v5.7M44.6 120.1h5.9M459 397.1v6"/>
</g>
<path d="M559 321.8h-11.7l-5.8 10-2.9-5h5.8M564 321.5a19.9 19.9 0 0 0 0 12M571.9 329.3a1.67 1.67 0 0 0-1.6-2.4 1.67 1.67 0 0 0-1.4 2.5 1.67 1.67 0 0 0 2.8 .2M576 322l-5.7 10-2.8-5M579.5 321.5a19.9 19.9 0 0 1 0 12M459 397.1h2v5.5l.3 .4 .4 .1h3.6l.5-.2 .2-.5v-5.3h2v6.3l-.4 1-.6 .4-1 .3h-5a2 2 0 0 1-2-2M469.5 397.8l.8-.6 .7-.1h7v2h-6.5a.51 .51 0 0 0-.5 .5 .51 .51 0 0 0 .5 .5h4.9a2.41 2.41 0 0 1 1.6 3 2 2 0 0 1-2 2h-7v-2h6.5a.51 .51 0 0 0 .5-.5 .51 .51 0 0 0-.5-.5h-4.8a2.34 2.34 0 0 1-1.7-3zM479 397.1h2v3.5l9-5.8 1.1 1.6-6.1 3.9 4 4.8h-2.6l-3-3.6-2.4 1.6v2h-2zM559 401.4h3" fill="none" stroke="#000" stroke-width=".35"/>
<path d="M84 36.4v5.8M212.1 36.7v4.4M56.5 69h-6v6.4M84 63.3v5.7h-6M143.2 71.9h-5.5v5.7M212.1 67.4v4.5h-5.4M50.5 116.9v6.3M137.7 116.6v5.7" fill="none" stroke="#000" stroke-width=".78"/>
<g fill="#000">
<path d="M37.5 29.9l2.5 .5-2.5 .5zM48 29.9l2.5 .5-2.5 .5zM81.5 38.8l2.5 .5-2.5 .5zM135.2 29.9l2.5 .5-2.5 .5zM209.6 38.4l2.5 .5-2.5 .5zM209.6 29.9l2.5 .5-2.5 .5zM258.1 29.9l2.5 .5-2.5 .5zM320.6 29.9l2.5 .5-2.5 .5zM383.1 29.9l2.5 .5-2.5 .5zM457.4 29.9l2.5 .5-2.5 .5zM546.9 29.9l2.5 .5-2.5 .5zM559.4 29.9l2.5 .5-2.5 .5z"/>
<path d="M23.4 57.1h1l-.5 2.5zM577.9 43.6l.4 2.5h-.9zM23.4 63h1l-.5 2.6zM23.4 77h1l-.5 2.5zM23.4 83.1h1l-.5 2.5zM23.4 89.1h1l-.5 2.5zM23.4 97.1h1l-.5 2.5zM23.4 103h1l-.5 2.5zM135.2 119l2.5 .5-2.5 .5zM577.4 113.1h.9l-.4 2.5zM34 133.2l2.5-.5v.9zM48 119.5l2.5 .6-2.5 .5z"/>
<path d="M563.4 132.7l2.5 .5-2.5 .4zM22.9 177.2h1l-.5 2.5zM81.5 167.9l2.5 .5-2.5 .5zM181.5 167.9l2.5 .5-2.5 .5zM234.6 167.9l2.5 .5-2.5 .5zM268.1 167.9l2.5 .5-2.5 .5zM368.1 167.9l2.5 .5-2.5 .5zM417.4 167.9l2.5 .5-2.5 .5zM517.4 167.9l2.5 .5-2.5 .5zM23.4 183.7l.5 2.5h-1zM577.4 185.2h.9l-.4 2.5zM577.9 179.7l.4 2.5h-.9z"/>
<path d="M53.2 237.5l2.6 .5-2.6 .5zM58.3 238l2.5-.5v1zM36.6 248.4l.5 2.6h-1zM36.1 275.9h1l-.5 2.5zM130.1 276.4l.5 2.5h-1zM129.6 281.9h1l-.5 2.5zM129.6 336.4h1l-.5 2.5zM171 337.4h1l-.5 2.5zM78.4 350.1l2 1.5-.7 .7zM130.1 345.9l.5 2.5h-1zM171.5 344.9l.5 2.5h-1zM35.8 362.9h1l-.5 2.5z"/>
<path d="M36.3 369.4l.5 2.5h-1zM76.5 368.9h1l-.5 2.5zM77 363.4l.5 2.5h-1zM129.6 370h1l-.5 2.4zM130.1 362.5l.5 2.4h-1zM171 361.4h1l-.5 2.5zM171.5 370.9l.5 2.5h-1zM79.7 382.6l.7 .7-2 1.5zM142.1 401.6l2.5-.5v1zM151.6 401.1l2.5 .5-2.5 .5z"/>
</g>
<g font-size="7.8">
<text x="38.3" y="224.9">A-A ( 1 : 1 )</text>
<text x="131.5" y="235.9">B-B ( 1 : 1 )</text>
<text x="293.7" y="273.7">( 1 : 5 )</text>
<text x="511.5" y="366.9">Licht 150 Frontplatte</text>
<text x="510" y="402.7">licht_150_front</text>
<text x="563.5" y="403.4">50.00</text>
</g>
<g font-size="5.4">
<text x="36.5" y="4.4">8</text>
<text x="108.8" y="4.1">7</text>
<text x="185.6" y="4.2">6</text>
<text x="257.6" y="4.1">5</text>
<text x="332.9" y="4.2">4</text>
<text x="407.5" y="4.3">3</text>
<text x="481.5" y="4.3">2</text>
<text x="556" y="4.2">1</text>
<text x="35.8" y="28.4" transform="rotate(-90 35.8 28.4)">0</text>
<text x="41.8" y="28.4" transform="rotate(-90 41.8 28.4)">8</text>
<text x="52.3" y="28.4" transform="rotate(-90 52.3 28.4)">33</text>
<text x="139.1" y="28.4" transform="rotate(-90 139.1 28.4)">207,5</text>
<text x="213.9" y="28.4" transform="rotate(-90 213.9 28.4)">450</text>
<text x="262.4" y="28.4" transform="rotate(-90 262.4 28.4)">680</text>
<text x="324.9" y="28.4" transform="rotate(-90 324.9 28.4)">805</text>
<text x="387.3" y="28.4" transform="rotate(-90 387.3 28.4)">930</text>
<text x="461.6" y="28.4" transform="rotate(-90 461.6 28.4)">1180</text>
<text x="551.1" y="28.4" transform="rotate(-90 551.1 28.4)">1359</text>
<text x="563.6" y="28.4" transform="rotate(-90 563.6 28.4)">1384</text>
<text x="1.3" y="40.2">F</text>
<text x="85.1" y="40.9">A</text>
<text x="213.4" y="40.8">B</text>
<text x="590.2" y="36.5">F</text>
<text x="19.4" y="45.3">0</text>
<text x="17" y="61.3">32</text>
<text x="17" y="67.4">39</text>
<text x="17" y="81.3">72</text>
<text x="17" y="87.3">79</text>
<text x="576.9" y="85.7" transform="rotate(-90 576.9 85.7)">144</text>
<text x="16.6" y="93.3">94</text>
<text x="16" y="101.3">112</text>
<text x="1.2" y="104.1">E</text>
<text x="16" y="107.4">119</text>
<text x="590.5" y="103.9">E</text>
<text x="51.1" y="121.6">A</text>
<text x="138.6" y="121.4">B</text>
<text x="293" y="132.2">1392</text>
<text x="35.8" y="166.5" transform="rotate(-90 35.8 166.5)">0</text>
<text x="85.8" y="166.5" transform="rotate(-90 85.8 166.5)">100</text>
<text x="185.8" y="166.5" transform="rotate(-90 185.8 166.5)">300</text>
<text x="238.9" y="166.5" transform="rotate(-90 238.9 166.5)">500</text>
<text x="272.4" y="166.5" transform="rotate(-90 272.4 166.5)">700</text>
<text x="372.4" y="166.5" transform="rotate(-90 372.4 166.5)">900</text>
<text x="421.6" y="166.5" transform="rotate(-90 421.6 166.5)">1100</text>
<text x="521.6" y="166.5" transform="rotate(-90 521.6 166.5)">1300</text>
<text x=".9" y="175.4">D</text>
<text x="590.3" y="174.3">D</text>
<text x="22.5" y="191.8" transform="rotate(-90 22.5 191.8)">8</text>
<text x="576.5" y="198.9" transform="rotate(-90 576.5 198.9)">(16)</text>
<text x="63.9" y="236.2">2,5 (7x)</text>
<text x="1.2" y="245.2">C</text>
<text x="590.5" y="246.8">C</text>
<text x="35.6" y="265.9" transform="rotate(-90 35.6 265.9)">30</text>
<text x="128.2" y="269.7" transform="rotate(-90 128.2 269.7)">8 (3x)</text>
<text x="1.1" y="316.2">B</text>
<text x="388.9" y="316.1">zulässige Positionstoleranz aller</text>
<text x="590.1" y="314.2">B</text>
<text x="388.9" y="321.9">Bohrungen: ±0,2 / Rz63</text>
<text x="388.9" y="327.7">admissible position tolerance</text>
<text x="547.5" y="326.5">Rz63</text>
<text x="128.2" y="330.5" transform="rotate(-90 128.2 330.5)">7 (4x)</text>
<text x="169.7" y="332.2" transform="rotate(-90 169.7 332.2)">5 (4x)</text>
<text x="388.9" y="333.5">of all holes: ±0,2 / Rz63</text>
<text x="75.2" y="342.3" transform="rotate(-90 75.2 342.3)">8 (15x)</text>
<text x="34.5" y="358.5" transform="rotate(-90 34.5 358.5)">4 (15x)</text>
<text x="84.3" y="370.9" transform="rotate(-90 84.3 370.9)">90°</text>
<text x="1.1" y="383.8">A</text>
<text x="128.2" y="388.7" transform="rotate(-90 128.2 388.7)">10 (4x)</text>
<text x="169.7" y="386.8" transform="rotate(-90 169.7 386.8)">7 (4x)</text>
<text x="589.8" y="386.6">A</text>
<text x="406.2" y="391.5">3,194 kg</text>
<text x="466" y="391.7">1 : 2</text>
<text x="146" y="400.6">12</text>
<text x="399" y="400.1">Spanplatte</text>
<text x="581.2" y="402.7">A2</text>
<text x="399" y="408.1">16x144x1392</text>
<text x="37.8" y="419.3">8</text>
<text x="110.9" y="419.1">7</text>
<text x="186.6" y="419.2">6</text>
<text x="259" y="419.1">5</text>
<text x="333.2" y="419.3">4</text>
<text x="411.9" y="419.3">3</text>
<text x="482.3" y="419.2">2</text>
<text x="558.4" y="419.1">1</text>
</g>
<g font-size="4.6">
<text x="60" y="236.2">⌀</text>
<text x="128.2" y="273.6" transform="rotate(-90 128.2 273.6)">⌀</text>
<text x="128.2" y="334.4" transform="rotate(-90 128.2 334.4)">⌀</text>
<text x="169.7" y="336.1" transform="rotate(-90 169.7 336.1)">⌀</text>
<text x="75.2" y="346.2" transform="rotate(-90 75.2 346.2)">⌀</text>
<text x="34.5" y="362.4" transform="rotate(-90 34.5 362.4)">⌀</text>
<text x="128.2" y="392.6" transform="rotate(-90 128.2 392.6)">⌀</text>
<text x="169.7" y="390.7" transform="rotate(-90 169.7 390.7)">⌀</text>
</g>
<g font-size="3.9">
<text x="576.4" y="74.7" transform="rotate(-90 576.4 74.7)">1</text>
<text x="305.7" y="131.7">1</text>
<text x="456.8" y="367.7">23.05.2018</text>
<text x="481.2" y="367.7">Granz</text>
</g>
<g font-size="3.6">
<text x="582.8" y="409.4">1</text>
<text x="582.8" y="414.4">1</text>
</g>
<g font-size="3.3">
<text x="576.4" y="77.8" transform="rotate(-90 576.4 77.8)">±</text>
<text x="302.7" y="131.7">±</text>
</g>
<text font-size="3.1" x="460.1" y="408.4">Member of Aumann AG</text>
<g font-size="2.8">
<text x="396.2" y="357.3">Index</text>
<text x="413.7" y="357.3">Place/Ort</text>
<text x="432.5" y="357.3">Date/Datum</text>
<text x="457.7" y="357.3">Name</text>
<text x="520.9" y="357.3">Change/Änderung</text>
<text x="457.8" y="362.3">Date/Datum</text>
<text x="482.7" y="362.3">Name</text>
<text x="500" y="361.2">Benennung</text>
<text x="392" y="374.8">.....6</text>
<text x="401.4" y="376.4">.....30</text>
<text x="402.8" y="373.2">&gt;6</text>
<text x="411" y="376.4">.....120</text>
<text x="412.1" y="373.2">&gt;30</text>
<text x="421.7" y="374.8">&gt;120</text>
<text x="393.7" y="382.1">0,1</text>
<text x="403.6" y="382.1">0,2</text>
<text x="413.5" y="382.1">0,3</text>
<text x="423.5" y="382.1">0,5</text>
<text x="500" y="378.8">Title</text>
<text x="488.6" y="386.4">ISO E</text>
<text x="390" y="396.2">Material</text>
<text x="500" y="396.2">Drawing-No./Z-Nr.</text>
<text x="580" y="396.8">Original</text>
<text x="500" y="408.3">File/Datei:</text>
<text x="554.6" y="408.3">Inventor + SmarTeam</text>
</g>
<g font-size="2.4">
<text x="391.5" y="382.1">±</text>
<text x="401.4" y="382.1">±</text>
<text x="411.3" y="382.1">±</text>
<text x="421.3" y="382.1">±</text>
</g>
<g font-size="2.3">
<text x="431.8" y="361.9">for nom. angles</text>
<text x="432.4" y="364.5">without spec./</text>
<text x="432.9" y="367.2">Für nicht tol.</text>
<text x="434.2" y="369.9">Winkel gilt</text>
<text x="450.1" y="366.2">drawn</text>
<text x="450.3" y="370.9">exam.</text>
<text x="450.6" y="368.2">erst.</text>
<text x="432" y="372.5">DIN ISO 2768-m</text>
<text x="433.5" y="377">Edge finish/</text>
<text x="450.5" y="372.7">gepr.</text>
<text x="431.2" y="379.7">Werkstückkanten</text>
<text x="435" y="382.4">DIN 6784</text>
<text x="450.4" y="381">freig.</text>
<text x="451.3" y="383.2">rel.</text>
<text x="390" y="387.5">Weight/Masse</text>
<text x="450" y="386.6">Scale</text>
<text x="450" y="389.3">Maßstab</text>
</g>
<g font-size="2.2">
<text x="395.6" y="363.5">for nom. dim. without spec. tol.</text>
<text x="398.9" y="367.3">Für nicht tol. Maße gilt</text>
<text x="397.8" y="411.9">All rights remain with company, which mentioned above also for the case to patent these as commercial protective rights. All rights of disposition, particularly for copying or distributing, reserved.</text>
<text x="417.3" y="414.5">Alle Rechte bei oben genannter Firma, auch für den Fall von Schutzrechtsanmeldung. Jede Verfügungsbefugnis, wie Kopier- und Weitergaberecht bei uns.</text>
</g>
<g font-size="1.8">
<text x="449.3" y="375.8">lastexam.</text>
<text x="449.7" y="377.9">zul. gepr.</text>
<text x="579.5" y="406.5">Sheet/Blatt</text>
<text x="579.5" y="411.5">of/von</text>
</g>
</svg>
